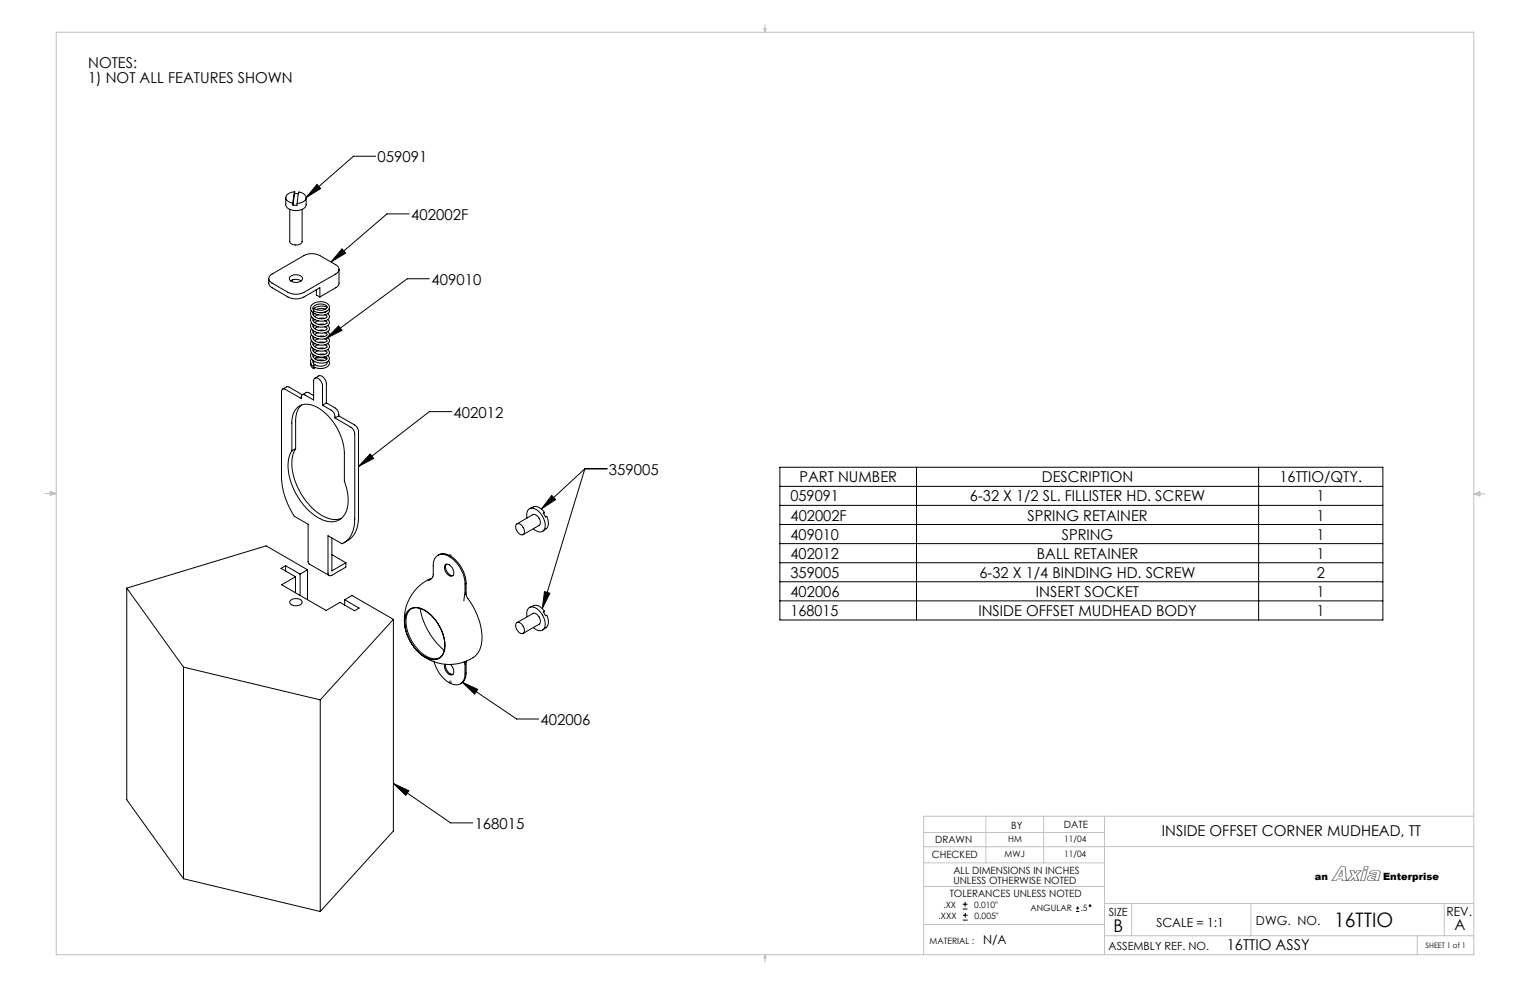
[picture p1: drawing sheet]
<svg xmlns="http://www.w3.org/2000/svg" width="432mm" height="279mm" viewBox="0 0 432 279" stroke-linecap="round" stroke-linejoin="round" font-family="sans-serif">
<g fill="none" stroke="#c0c0c0" stroke-width=".28">
<path d="M15.9 9.1h400v260.4h-400zM215.6 8h.6l-.3 1.1zM215.7 8l.2 1.1M215.9 6.9v2.2M216 8l-.1 1.1M12.7 139.3h3.2M14.2 139.1l1.7 .2M14.2 138.7l1.7 .6-1.7 .5zM15.9 139.3l-1.7 .3M415.9 139.4h3.2M415.9 139.4l1.8-.6v1.2zM415.9 139.4l1.8 .3"/>
<path d="M417.7 139.2l-1.8 .2M260.7 234.9h51M278.2 230.4v13.1M294.5 230.4v13.1M311.7 230.4v39.1M415.9 230.4h-155.2v39.1M415.9 238.9l-155.2 .1M260.7 250.2h51M260.7 243.5h51M311.7 255h104.2M319.4 255v9.1M353 255v9.1"/>
<path d="M407.6 255v9.1M215.9 269.5v2.1M215.9 269.5l.3 .8h-.6zM260.7 260.9h51M311.7 264.1h104.2M400 264.1v5.4"/>
</g>
<path d="M126.6 156.9h1M126.7 156.5l.7 .7M127.1 156.4v1M127.4 156.5l-.7 .7M126.6 192.5h1M126.7 192.2l.7 .7M127.1 192v1M127.4 192.2l-.7 .7" fill="none" stroke="#808080" stroke-width=".28"/>
<g fill="none" stroke="#000" stroke-width=".28">
<path d="M80.6 55.8v2a3.1 3.1 0 0 0 4.1 1.5 1.88 1.88 0 0 0 1.7-1.5v-2M81.8 59.1v9a2 2 0 0 0 3.5 0v-9M82.7 57.4v.5M83.2 54.1l-.5 3.3M83.2 54.1l-.5 .1a1.84 1.84 0 0 0-2 1.9 2.48 2.48 0 0 0 2 1.3M83.2 54.6l1 .1M83.2 54.6l-.5 3.3M83.2 54.1v.5M83.9 57.4v.5h-1.2M84.4 54.2h.2a1.6 1.6 0 0 1 1.6 2.2 3.4 3.4 0 0 1-2.3 1zM89.5 52l1 1.2-4.1 2.6zM106 44.1h-6.2l-13.4 11.7"/>
<path d="M75.8 78.6v1.4l.5 .9 5.2 3.1 1.7 .3 1.7-.1 5.4-3v2.6M76.2 77.8l9.6-5.7a4.8 4.8 0 0 1 4.5 0l4.5 2.6a1.39 1.39 0 0 1 .9 1.3 1.39 1.39 0 0 1-.9 1.3l-9.1 5.3-1.5 .4h-1.4l-1.4-.4-4.6-2.7a1.34 1.34 0 0 1-.6-2.1zM82 78l.7-.4 .9-.1a1.31 1.31 0 0 1 1.7 1.5 2.29 2.29 0 0 1-3.6-.3zM82.1 79.3l1.2-.5 .7 .1 1 .4M82.2 79.2h.1M82.3 79.1v.1M82.6 79l-.3 .2M95.7 76v4.1l-.2 .4-.5 .6-4.7 2.7M96.5 70.2l1 1.2-4.1 2.5zM115.5 60.4h-6.3l-15.8 13.5M121.2 78.7h-6.3l-22.7 16.7M87.9 87.7a2.11 2.11 0 0 0 2.1 2.9h1.5l1.1-.5 .4-.8-.5-.8"/>
<path d="M87.9 89.4l-.1 .1a2.21 2.21 0 0 0 2.3 2.8l1.8-.2a1.05 1.05 0 0 0 1-.7 1.05 1.05 0 0 0-.4-1.2M87.9 91.1a2.14 2.14 0 0 0 2.2 2.9l1.8-.2a1.04 1.04 0 0 0 1-.7 1.04 1.04 0 0 0-.4-1.2M87.9 92.7a2.11 2.11 0 0 0 2 2.9l2-.1a1.05 1.05 0 0 0 1-.7 1.05 1.05 0 0 0-.4-1.2M87.9 94.4a2.06 2.06 0 0 0 1.7 2.9l1.6 .1 1.2-.4 .6-.8-.1-.6-.4-.3M87.9 96.1l-.1 .2a1.85 1.85 0 0 0 1.6 2.6l1.7 .2 1.3-.4 .6-.8-.1-.6-.4-.3M87.9 97.8a2.08 2.08 0 0 0 2.1 2.9l1.4 .1 1.2-.5 .4-.9-.5-.7M87.9 99.5a2.12 2.12 0 0 0 2.1 2.9h1.7a1.1 1.1 0 0 0 1.2-.7 1.1 1.1 0 0 0-.4-1.3M88.4 98.3l-.1 .3a2.46 2.46 0 0 0 3.1 1.5l.1-.1a.58 .58 0 0 0 .8-.7l-.6-.3M88.4 96.6a1.97 1.97 0 0 0 2.4 1.8 1.17 1.17 0 0 0 1.5-.6l-.6-.5M88.4 94.9a1.75 1.75 0 0 0 2.1 1.8l1.2-.1a.46 .46 0 0 0 .5-.2 .46 .46 0 0 0-.1-.6l-.4-.2M88.4 93.2a1.95 1.95 0 0 0 2.5 1.8 1.22 1.22 0 0 0 1.4-.6l-.6-.5M88.4 91.5l-.1 .4a2.56 2.56 0 0 0 4 .8l-.6-.4"/>
<path d="M88.4 89.9a1.94 1.94 0 0 0 2.3 1.8l.9-.1 .7-.4v-.3l-.6-.3M88.4 88.2l-.1 .2a2.56 2.56 0 0 0 3.3 1.5 .59 .59 0 0 0 .7-.7l-.6-.3M88.5 87.4l-.2-.5 .2-.5 1.3-.5a1.9 1.9 0 0 1 2.5 .8l-.3 .5-.9 .3-1 .1-1-.3a.41 .41 0 0 0-.5-.1 .41 .41 0 0 0-.2 .5l1.6 .5 1.8-.2a1.36 1.36 0 0 0 1.2-1.4 1.36 1.36 0 0 0-1.4-1.3l-1-.2-1.2 .2a1.67 1.67 0 0 0-1.6 2.3l.7 .7M88.6 87.8l-.1 .5M88.9 88.5l-.5 .3M88.9 90.2l-.5 .3M88.9 91.9l-.5 .3M88.9 93.6l-.5 .3M88.9 95.3l-.5 .3M88.9 97l-.5 .3M88.9 98.7l-.5 .3M89.3 81.8v1.5l1 .5"/>
<path d="M89.9 99l-1.1 .5M89.9 97.3l-1.1 .5M89.9 95.6l-1.1 .5M89.9 93.9l-1.1 .5M89.9 92.2l-1.1 .5M89.9 90.5l-1.1 .6M89.9 88.9l-1.1 .5M89.9 89.9h1.8M89.9 91.5h1.8M89.9 93.2h1.8M89.9 94.9h1.8M89.9 96.6h1.8"/>
<path d="M89.9 98.3h1.8M91.4 88.1l.3 .1M91.9 87.2l-1.3-.2-1.3 .4M92.3 87.8l-.7 .4h-1.5M92.3 86.7l-1-.3h-1.3l-1.7 .8M92.9 87.2v.1a1.33 1.33 0 0 1-1.5 1.6h-1.5l-1.4-.6M95.6 92l.9 1.2-4.3 2.2zM79.8 109.8l1.4-.7 4.1 2.3 1.4-.7 1.8 1M83.8 115.1a5 5 0 0 1 6.3 .2l1.8 1.4 1.4 1.5a16.3 16.3 0 0 1 3.9 9.7l.1 8.2a10.5 10.5 0 0 1-.4 9.6 5 5 0 0 1-6.5 .7l-2.7-1.8-2.8-3.1-2-3.5-1.2-3.4a9.5 9.5 0 0 1 .7-7.4v-7.8a5.6 5.6 0 0 1 1.4-4.3zM85.1 114.3a5.6 5.6 0 0 0-1.7 4.4v7.9M87.7 102.4v.8l.8 .8M87.9 101.2a1.63 1.63 0 0 0 .6 2.3"/>
<path d="M88.4 101.7v.6l.5 .6M88.4 100v.8l.6 .6 1.1 .4 1.4-.1a.59 .59 0 0 0 .6-.1 .59 .59 0 0 0 .2-.6l-.6-.3M88.6 103.5a.23 .23 0 0 0-.2 .4 .23 .23 0 0 0 .4 0l.1-.2M88.8 102l-.4 .4M88.8 101.2l2.1-.3 1.4 .5M88.9 100.4l-.5 .3M88.9 106.7l1.1-.6a2.14 2.14 0 0 1 2.1 2.3v5.3M89.7 101.7h1.8M89.9 100.7l-1.1 .5M89.9 100h1.8M91 114.3v-5.6l-.3-.9a1.36 1.36 0 0 0-2-.9l-.2 .5v5.5l-2.4-1.4a.64 .64 0 0 0-.8-.1 .64 .64 0 0 0-.3 .7v.4l-4.5-2.6a.66 .66 0 0 0-.7-.1 .66 .66 0 0 0-.4 .7v24a21.5 21.5 0 0 0 3.6 11.2l4 2.3v10.6l.1 .5 5.8 3.3M91 114.3l3 1.9 .3 .5 .2 1.3"/>
<path d="M92.1 113.7l2.5 1.5a2.27 2.27 0 0 1 1 1.8v.4M92.1 113.7l-1.1 .6M92.2 102.2v.6l-1 .5h-1.2l-1.2-.4M92.7 101.8h.1a1.47 1.47 0 0 1-1.5 2.1l-1.3 .1-1.1-.3a.39 .39 0 0 1-.4-.3 .39 .39 0 0 1 .3-.5h.1M94.5 118l4.7 2.7 .6 .6 .3 .8v24.4a7.1 7.1 0 0 1-3.6 7l-3.9-2.3v10.5a.66 .66 0 0 0 .3 .7 .66 .66 0 0 0 .8-.1l3.9-2.2v-1.3M95.6 117.4l4.7 2.7 .7 .8 .2 .7v24.3a7.2 7.2 0 0 1-3.1 6.6l-1 .7M95.6 117.4l-1.1 .6M127.5 116.2h-6.3l-20 15.5M83.4 126.6a11.6 11.6 0 0 0 .4 10.5l1.4 2.7 2.3 2.9a9.6 9.6 0 0 0 8 3.8l.8-.2M83.4 126.6l-1 .6M104.5 128.1l.9 1.3-4.2 2.3zM155.7 139.8l1.1 1.2-4 2.7z"/>
<path d="M165.1 132.3h6.2M165.1 132.3l-12.3 11.4M165.1 132.3l-12.1 39.5M220.1 131.9h170.2v43.1h-170.2zM220.1 137.3h170.2M258.7 131.9v43.1M355.2 131.9v43.1M80.6 159.7l4.1 2.3M80.6 159.7l-1.3 .7 4.1 2.4M80.6 159.7v1.4M93.7 151.8v9.3l3.9-2.3M93.7 156.5l3.9 2.3"/>
<path d="M123.6 156.7a3.9 3.9 0 0 1 4.8 1.2l1.3 1.5 1.1 1.9 .7 2.3 .1 4.2 .1 .6 2.4 3.8 1.1 2.9a10.3 10.3 0 0 1-.6 9.5 12 12 0 0 1-12.9 1.9l-1.5-.8-1.7-1.3M125.6 159.5a1.54 1.54 0 0 1 2.2 1.1l.1 .3a1.09 1.09 0 0 1-.6 1.7l-1-.5-.5-.7-.4-1zM126 159.2a2.32 2.32 0 0 0 1.8 3.2M145.8 147.9a1.93 1.93 0 0 1 2.2 2.1 .86 .86 0 0 1-.6 1 .86 .86 0 0 1-1-.5l-.4-.4a1.88 1.88 0 0 1-.2-2.2zM145.9 147.8l4.5-2.6a2.03 2.03 0 0 1 1.8 3.1l-4.6 2.6M148.8 146.2a1.87 1.87 0 0 1 1.5-2.8h.1a5 5 0 0 1 3.2 6.1 1.88 1.88 0 0 1-3.1-.3M149.5 143.5l1.1-.4a2.91 2.91 0 0 1 3.1 1.6M153.4 144.9l.6 1 .3-.2a2.95 2.95 0 0 1-.2 3.5l-.9 .7M153.7 144.7l-.3 .2M220.1 142.6h170.2M220.1 148h170.2M220.1 153.4h170.2"/>
<path d="M220.1 158.8h170.2M35.8 166l16 22.3M35.8 166v59.7l16 22.3M82 169.5l.6-.4 1-.2a1.18 1.18 0 0 1 1.6 1.4l-.7 .5-1.3 .2a1.04 1.04 0 0 1-1.1-.4 1.04 1.04 0 0 1-.1-1.1zM83.4 162.8l-3.9 2.2 12.5 7.3 4-2.3 4 2.4 1.4-.8-4.1-2.3M83.4 162.8v4.5M84.7 162v6M86.8 160.8l-11.7-6.7-39.3 11.9M86.8 160.8l-2.1 1.2M86.8 160.8v8.4M97.3 169.3l2-1.2 11.7 6.7M97.3 169.3v1.5"/>
<path d="M111 174.8l-20.6 22.7M111 174.8v59.7l-20.6 22.7M115.3 172.3a3.8 3.8 0 0 1 5 .2l1.3 1.1 1.4 1.6 1.4 2.1 .7 2a5.8 5.8 0 0 1-.9 6.3 4.4 4.4 0 0 1-5.3-.9l-2.2-2.2-1.2-1.9-.7-1.7a6.5 6.5 0 0 1 .5-6.6zM115.4 172.3a4.2 4.2 0 0 1 5.5 .7l2.2 2.3 1.6 2.9a6.8 6.8 0 0 1-.4 7.3 4.2 4.2 0 0 1-5.2-.6l-2.2-2.2-1.8-3.1a6.9 6.9 0 0 1 .3-7.3zM116.1 171.8a5.5 5.5 0 0 0-1.1 6.2l.6 1.7 1.4 2.4a7 7 0 0 0 6.6 3.7l.4-.2M118.6 171.7l.7 3.1 1.3 2.8 2.5 3.7 2.3 2.2M121 163.9l1-.8 .2-.6 .1-2.9a2.76 2.76 0 0 1 1.4-2.9 2.76 2.76 0 0 1 3.2 .5l1.1 .7 1.3 1.4 .8 1.3 .8 2 .3 1.8v3.2l-.3 2M121.8 163.2a12.5 12.5 0 0 0-7.5 14M145.7 175.9a1.45 1.45 0 0 1 2.1 1.2 1.06 1.06 0 0 1-.5 1.7 2.4 2.4 0 0 1-1.6-2.9zM145.9 175.7l4.5-2.6a2.13 2.13 0 0 1 2.1 2.6l-.3 .5-4.6 2.6M148.8 174.1a1.88 1.88 0 0 1 1.3-2.8h.2a4.9 4.9 0 0 1 3.3 6.1 1.88 1.88 0 0 1-3.1-.3M149.5 171.4l1.1-.5a2.91 2.91 0 0 1 3.1 1.6"/>
<path d="M153.4 172.7l.6 1.1 .3-.2a2.91 2.91 0 0 1-.2 3.5l-.9 .7M153.7 167l1.5 .4-2.2 4.4zM153.7 172.5l-.3 .2M220.1 164.2h170.2M220.1 169.6h170.2M51.8 188.3l38.6 9.2M51.8 188.3v59.7M90.4 197.5v59.7M122.5 186.8l1.1 2.5 1.3 1.8a4.3 4.3 0 0 0 5.2 1.8 3.1 3.1 0 0 0 1.1-2.8v-2.8l-.2-.5M125.6 187.5l-.2 .8 .4 .9a1.42 1.42 0 0 0 2.1 1l.1-1.4-.9-1.3M125.8 187.5v.9l.6 1.2a1.48 1.48 0 0 0 1.4 .7M130.5 192.5l4.3 2.1-.9 1.3z"/>
<path d="M130.5 192.5l15.3 10.4h6.2M131.6 186.6v3.3a3.1 3.1 0 0 1-1.7 3.1M111 221.1l4.4 2.1-.9 1.3zM111 221.1l16.2 11.1h6.2M51.8 248l38.6 9.2M271.7 256.5h1.3M271.7 255.2h1.3M271.7 259.7h1.4M271.7 258.3h1.4M272.4 254.5v1.4M272.4 257.6v1.4M303.7 257.2h.9"/>
<path d="M303.7 256.3h.9M304.1 255.8v1"/>
<circle cx="307.6" cy="255.6" r=".23"/>
</g>
<path d="M89.5 52l1 1.2-4.1 2.6zM96.5 70.2l1 1.2-4.1 2.5zM95.6 92l.9 1.2-4.3 2.2zM104.5 128.1l.9 1.3-4.2 2.3zM155.7 139.8l1.1 1.2-4 2.7zM153.7 167l1.5 .4-2.2 4.4zM130.5 192.5l4.3 2.1-.9 1.3zM111 221.1l4.4 2.1-.9 1.3z" fill="#000"/>
<text font-size="5.8" x="375.9" y="248.7">Axia</text>
<text font-size="5.6" x="376.5" y="261.7">16TTIO</text>
<text font-size="4.9" x="314.3" y="263">B</text>
<g font-size="4.2">
<text x="24.9" y="19.3">NOTES:</text>
<text x="24.9" y="23.5">1) NOT ALL FEATURES SHOWN</text>
<text x="106.5" y="45.8">059091</text>
<text x="116.1" y="62">402002F</text>
<text x="121.8" y="80.3">409010</text>
<text x="128" y="117.8">402012</text>
<text x="171.9" y="133.9">359005</text>
<text x="225.6" y="136.1">PART NUMBER</text>
<text x="294" y="136.1">DESCRIPTION</text>
<text x="361.1" y="136.1">16TTIO/QTY.</text>
<text x="223.1" y="141.5">059091</text>
<text x="273.8" y="141.5">6-32 X 1/2 SL. FILLISTER HD. SCREW</text>
<text x="371.7" y="141.5">1</text>
<text x="223.1" y="146.9">402002F</text>
<text x="290" y="146.9">SPRING RETAINER</text>
<text x="371.7" y="146.9">1</text>
<text x="223.1" y="152.3">409010</text>
<text x="299.7" y="152.3">SPRING</text>
<text x="371.7" y="152.3">1</text>
<text x="223.1" y="157.7">402012</text>
<text x="292.6" y="157.7">BALL RETAINER</text>
<text x="371.7" y="157.7">1</text>
<text x="223.1" y="163.1">359005</text>
<text x="276.4" y="163.1">6-32 X 1/4 BINDING HD. SCREW</text>
<text x="371.6" y="163.1">2</text>
<text x="223.1" y="168.5">402006</text>
<text x="223.1" y="173.8">168015</text>
<text x="276.1" y="173.8">INSIDE OFFSET MUDHEAD BODY</text>
<text x="292.4" y="168.5">INSERT SOCKET</text>
<text x="371.7" y="168.5">1</text>
<text x="371.7" y="173.8">1</text>
<text x="152.6" y="204.6">402006</text>
<text x="134" y="234">168015</text>
<text x="327.9" y="236">INSIDE OFFSET CORNER MUDHEAD, TT</text>
<text x="410.4" y="262.5">A</text>
<text x="346.2" y="268">16TTIO ASSY</text>
</g>
<g font-size="3.5">
<text x="326.3" y="261.5">SCALE = 1:1</text>
<text x="354.5" y="261.2">DWG. NO.</text>
<text x="408.2" y="258.4">REV.</text>
<text x="277.5" y="266.4">N/A</text>
</g>
<g font-size="3.2">
<text x="312.9" y="258.4">SIZE</text>
<text x="312.9" y="268.1">ASSEMBLY REF. NO.</text>
</g>
<g font-size="2.8">
<text x="285.4" y="233.8">BY</text>
<text x="300.3" y="233.6">DATE</text>
<text x="263.9" y="237.8">DRAWN</text>
<text x="263" y="242.1">CHECKED</text>
<text x="269.1" y="246.7">ALL DIMENSIONS IN INCHES</text>
<text x="269.1" y="249.5">UNLESS OTHERWISE NOTED</text>
<text x="371.1" y="248.5">an</text>
<text x="390.4" y="248.4">Enterprise</text>
<text x="268" y="253.2">TOLERANCES UNLESS NOTED</text>
</g>
<g font-size="2.5">
<text x="284.6" y="237.6">HM</text>
<text x="300.3" y="237.7">11/04</text>
<text x="283.5" y="241.9">MWJ</text>
<text x="300.3" y="242">11/04</text>
<text x="266.3" y="256.3">.XX</text>
<text x="275" y="256.3">0.010&quot;</text>
<text x="290.9" y="257.2">ANGULAR</text>
<text x="304.9" y="257.2">.5</text>
<text x="264.9" y="259.5">.XXX</text>
<text x="275" y="259.3">0.005&quot;</text>
<text x="262.4" y="266.4">MATERIAL :</text>
</g>
<text font-size="2.1" x="402.3" y="267.5">SHEET 1 of 1</text>
</svg>
